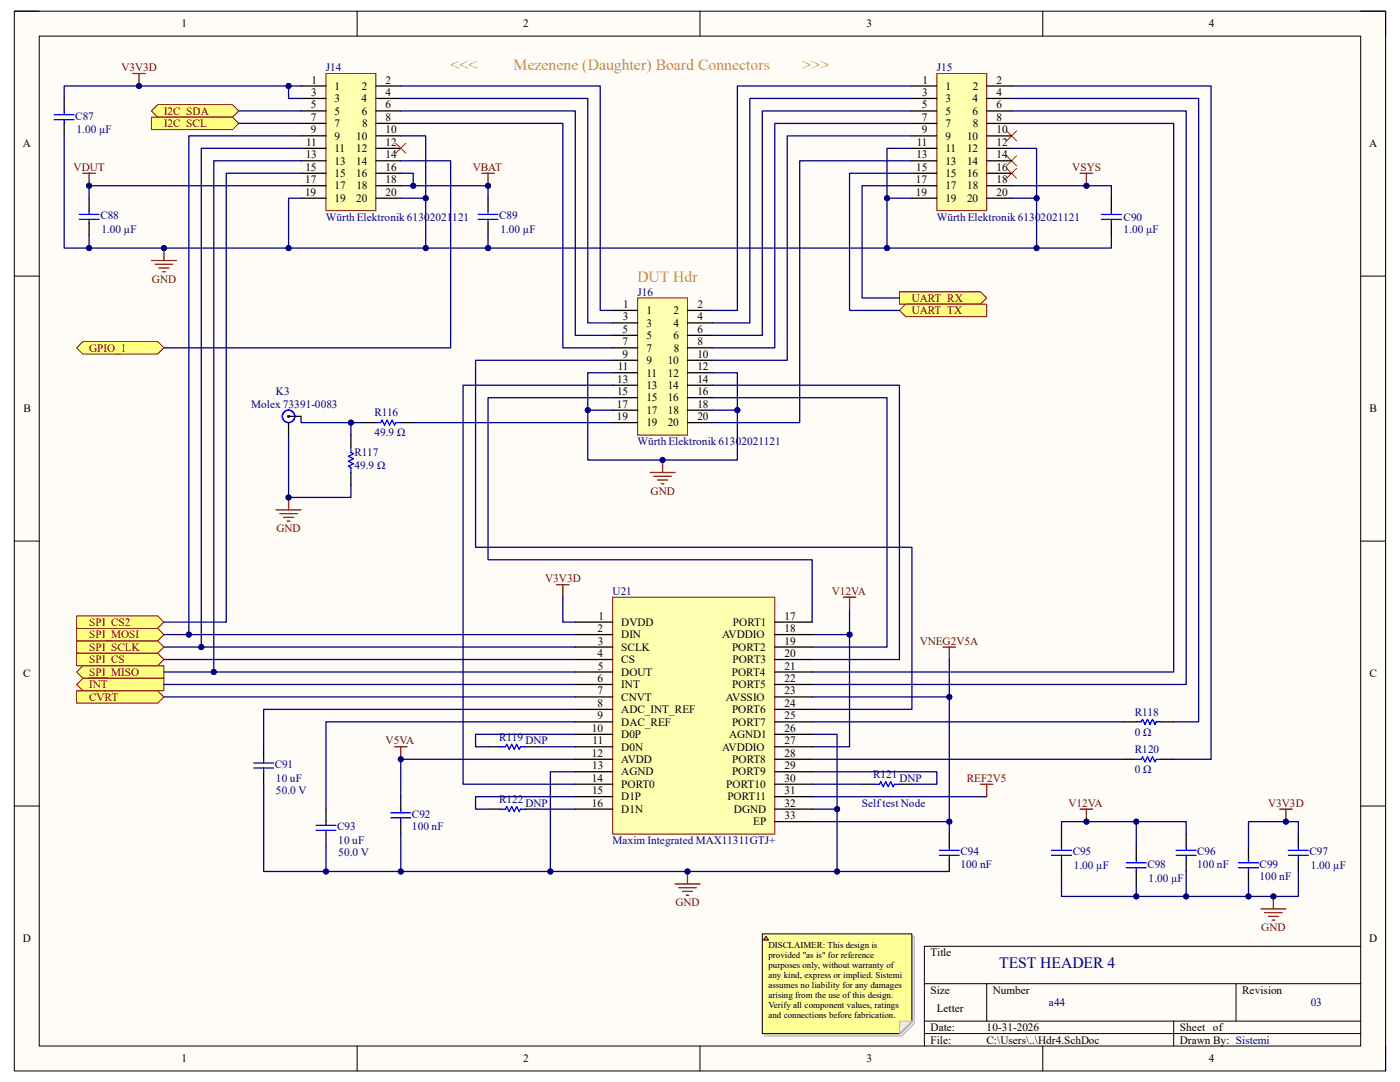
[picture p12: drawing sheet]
<svg xmlns="http://www.w3.org/2000/svg" width="279mm" height="216mm" viewBox="0 0 279 216" stroke-linecap="round" stroke-linejoin="round" font-family="sans-serif">
<path d="M2.9 2.2h273.6v211.5h-273.6z" fill-rule="evenodd" fill="#fffcf8"/>
<path d="M2.9 2.2h273.6v211.5h-273.6z" fill="none" stroke="#000" stroke-width=".2"/>
<path d="M7.8 7.2h263.8v201.5h-263.8z" fill-rule="evenodd" fill="#fffcf8"/>
<g fill="none" stroke="#000" stroke-width=".2">
<path d="M2.9 2.2h4.9M7.8 7.2h263.8v201.5h-263.8zM71.3 2.2v5M139.7 2.2v5M208.1 2.2v5M271.6 2.2h4.9v5M2.9 55.1h4.9M271.6 55.1h4.9M2.9 108h4.9M271.6 108h4.9M2.9 160.8h4.9M271.6 160.8h4.9"/>
<path d="M184.5 196.3h87.1M196.9 196.3v7.5M246.7 196.3v7.5M271.6 188.8h-87.1v19.9M71.3 208.7v5M139.7 208.7v5M184.5 203.8h87.1M184.5 206.2h87.1M208.1 208.7v5M234.2 203.8v4.9M276.5 208.7v5"/>
</g>
<path d="M134.7 176.4h5M135.5 177.1h3.4M136.2 177.9h2M137 178.6h.5M137.2 173.9v2.5" fill="none" stroke="#800000" stroke-width=".25"/>
<circle cx="137.2" cy="173.9" r=".5" fill="#000080"/>
<circle cx="137.2" cy="173.9" r=".5" fill="none" stroke="#000080" stroke-width=".2"/>
<path d="M129.7 94.3h5M130.5 95h3.5M131.2 95.8h2M132 96.5h.5M132.2 91.8v2.5" fill="none" stroke="#800000" stroke-width=".25"/>
<circle cx="132.2" cy="91.8" r=".5" fill="#000080"/>
<circle cx="132.2" cy="91.8" r=".5" fill="none" stroke="#000080" stroke-width=".2"/>
<path d="M255.4 161.5h2.5M256.6 161.5v2.4" fill="none" stroke="#800000" stroke-width=".25"/>
<circle cx="256.6" cy="163.9" r=".5" fill="#000080"/>
<circle cx="256.6" cy="163.9" r=".5" fill="none" stroke="#000080" stroke-width=".2"/>
<path d="M249.2 168.9v2.5M249.2 173.9v2.5M259.1 166.4v2.5M259.1 171.4v2.5" fill="none" stroke="#000" stroke-width=".25"/>
<path d="M247.2 173.2h4M247.2 172.2h4M249.2 171.4v.8M249.2 173.2v.7M257.1 169.7h4M257.1 170.7h4M259.1 168.9v.8M259.1 170.7v.7" fill="none" stroke="#00f" stroke-width=".25"/>
<path d="M96.2 34.6h2.4M97.4 34.6v2.5" fill="none" stroke="#800000" stroke-width=".25"/>
<circle cx="97.4" cy="37.1" r=".5" fill="#000080"/>
<circle cx="97.4" cy="37.1" r=".5" fill="none" stroke="#000080" stroke-width=".2"/>
<path d="M16.5 34.6h2.5M17.8 34.6v2.5" fill="none" stroke="#800000" stroke-width=".25"/>
<circle cx="17.8" cy="37.1" r=".5" fill="#000080"/>
<circle cx="17.8" cy="37.1" r=".5" fill="none" stroke="#000080" stroke-width=".2"/>
<path d="M15.3 127.9h16.2l1.2 1.2-1.2 1.3h-16.2z" fill-rule="evenodd" fill="#ffff80"/>
<path d="M15.3 127.9h16.2l1.2 1.2-1.2 1.3h-16.2z" fill="none" stroke="#800000" stroke-width=".2"/>
<path d="M15.3 125.4h16.2l1.2 1.2-1.2 1.3h-16.2z" fill-rule="evenodd" fill="#ffff80"/>
<path d="M15.3 125.4h16.2l1.2 1.2-1.2 1.3h-16.2z" fill="none" stroke="#800000" stroke-width=".2"/>
<path d="M236.7 166.4v2.5M236.7 171.4v2.5" fill="none" stroke="#000" stroke-width=".25"/>
<path d="M234.7 170.7h4M234.7 169.7h4M236.7 168.9v.8M236.7 170.7v.7" fill="none" stroke="#00f" stroke-width=".25"/>
<path d="M15.3 130.4h16.2l1.2 1.2-1.2 1.2h-16.2z" fill-rule="evenodd" fill="#ffff80"/>
<path d="M15.3 130.4h16.2l1.2 1.2-1.2 1.2h-16.2z" fill="none" stroke="#800000" stroke-width=".2"/>
<path d="M254.1 178.9v2.5M251.7 181.4h4.9M252.4 182.1h3.5M253.1 182.9h2M253.9 183.6h.5" fill="none" stroke="#800000" stroke-width=".25"/>
<circle cx="254.1" cy="178.9" r=".5" fill="#000080"/>
<circle cx="254.1" cy="178.9" r=".5" fill="none" stroke="#000080" stroke-width=".2"/>
<path d="M111.1 116.7h2.5M112.3 116.7v2.5" fill="none" stroke="#800000" stroke-width=".25"/>
<path d="M16.5 132.8h16.2v2.5h-16.2l-1.2-1.2z" fill-rule="evenodd" fill="#ffff80"/>
<path d="M16.5 132.8h16.2v2.5h-16.2l-1.2-1.2z" fill="none" stroke="#800000" stroke-width=".2"/>
<path d="M16.5 135.3h16.2v2.5h-16.2l-1.2-1.2z" fill-rule="evenodd" fill="#ffff80"/>
<path d="M16.5 135.3h16.2v2.5h-16.2l-1.2-1.2z" fill="none" stroke="#800000" stroke-width=".2"/>
<path d="M17.8 135.3h3.7" fill="none" stroke="#800000" stroke-width=".25"/>
<path d="M52.6 149v2.5M52.6 154v2.5M65.1 161.5v2.4M65.1 166.4v2.5M226.8 168.9v2.5M226.8 173.9v2.5" fill="none" stroke="#000" stroke-width=".25"/>
<path d="M50.6 152.3h4M50.6 153.2h4M52.6 151.5v.8M52.6 153.2v.8M63.1 164.7h3.9M63.1 165.7h3.9M65.1 163.9v.8M65.1 165.7v.7M224.8 172.2h4M224.8 173.2h4M226.8 171.4v.8M226.8 173.2v.7" fill="none" stroke="#00f" stroke-width=".25"/>
<path d="M15.3 137.8h16.2l1.2 1.3-1.2 1.2h-16.2z" fill-rule="evenodd" fill="#ffff80"/>
<path d="M15.3 137.8h16.2l1.2 1.3-1.2 1.2h-16.2z" fill="none" stroke="#800000" stroke-width=".2"/>
<path d="M17.8 137.8h5.9" fill="none" stroke="#800000" stroke-width=".25"/>
<path d="M224.3 144h2.5M224.3 151.5h2.5M231.7 144h2.5M231.7 151.5h2.5M211.8 166.4v2.5M211.8 171.4v2.5" fill="none" stroke="#000" stroke-width=".25"/>
<path d="M226.8 144h1l.2-.5 .5 1 .5-1 .5 1 .5-1 .5 1 .2-.5h1M226.8 151.5h1l.2-.5 .5 1 .5-1 .5 1 .5-1 .5 1 .2-.5h1M209.9 169.7h3.9M209.9 170.7h3.9M211.8 168.9v.8M211.8 170.7v.7" fill="none" stroke="#00f" stroke-width=".25"/>
<path d="M31.5 20.9h14.9l1.2 1.2-1.2 1.3h-14.9l-1.3-1.3z" fill-rule="evenodd" fill="#ffff80"/>
<path d="M31.5 20.9h14.9l1.2 1.2-1.2 1.3h-14.9l-1.3-1.3z" fill="none" stroke="#800000" stroke-width=".2"/>
<path d="M30.2 23.4h16.2l1.2 1.2-1.2 1.3h-16.2z" fill-rule="evenodd" fill="#ffff80"/>
<path d="M30.2 23.4h16.2l1.2 1.2-1.2 1.3h-16.2z" fill="none" stroke="#800000" stroke-width=".2"/>
<path d="M30.2 52h5M31 52.7h3.5M31.7 53.5h2M32.5 54.2h.5M32.7 49.5v2.5" fill="none" stroke="#800000" stroke-width=".25"/>
<circle cx="32.7" cy="49.5" r=".5" fill="#000080"/>
<circle cx="32.7" cy="49.5" r=".5" fill="none" stroke="#000080" stroke-width=".2"/>
<path d="M12.8 19.6v2.5M12.8 24.6v2.5" fill="none" stroke="#000" stroke-width=".25"/>
<path d="M10.8 22.9h4M10.8 23.9h4M12.8 22.1v.8M12.8 23.9v.7" fill="none" stroke="#00f" stroke-width=".25"/>
<path d="M26.5 14.7h2.5M27.7 14.7v2.5" fill="none" stroke="#800000" stroke-width=".25"/>
<circle cx="27.7" cy="17.2" r=".5" fill="#000080"/>
<circle cx="27.7" cy="17.2" r=".5" fill="none" stroke="#000080" stroke-width=".2"/>
<path d="M17.8 39.5v2.5M97.4 39.5v2.5M17.8 44.5v2.5M97.4 44.5v2.5M97.4 149h2.5M104.9 149h2.5M97.4 161.5h2.5M104.9 161.5h2.5" fill="none" stroke="#000" stroke-width=".25"/>
<path d="M15.8 42.8h4M15.8 43.8h4M17.8 42v.8M17.8 43.8v.7M95.4 42.8h4M95.4 43.8h4M97.4 42v.8M97.4 43.8v.7M99.9 149h1l.2-.5 .5 1 .5-1 .5 1 .5-1 .5 1 .3-.5h1M99.9 161.5h1l.2-.5 .5 1 .5-1 .5 1 .5-1 .5 1 .3-.5h1" fill="none" stroke="#00f" stroke-width=".25"/>
<path d="M15.3 122.9h16.2l1.2 1.2-1.2 1.3h-16.2z" fill-rule="evenodd" fill="#ffff80"/>
<path d="M15.3 122.9h16.2l1.2 1.2-1.2 1.3h-16.2z" fill="none" stroke="#800000" stroke-width=".2"/>
<path d="M200.9 26.1l2 2M200.9 31.1l2 2M200.9 33.6l2 2M202.9 26.1l-2 2M202.9 31.1l-2 2M202.9 33.6l-2 2" fill="none" stroke="#f00" stroke-width=".2"/>
<path d="M16.5 68.2h15l1.2 1.2-1.2 1.2h-15l-1.2-1.2z" fill-rule="evenodd" fill="#ffff80"/>
<path d="M16.5 68.2h15l1.2 1.2-1.2 1.2h-15l-1.2-1.2z" fill="none" stroke="#800000" stroke-width=".2"/>
<path d="M215.6 34.6h2.5M216.8 34.6v2.5" fill="none" stroke="#800000" stroke-width=".25"/>
<circle cx="216.8" cy="37.1" r=".5" fill="#000080"/>
<circle cx="216.8" cy="37.1" r=".5" fill="none" stroke="#000080" stroke-width=".2"/>
<path d="M221.8 39.5v2.5M221.8 44.5v2.5" fill="none" stroke="#000" stroke-width=".25"/>
<path d="M219.8 42.8h4M219.8 43.8h4M221.8 42v.8M221.8 43.8v.7" fill="none" stroke="#00f" stroke-width=".25"/>
<path d="M168.3 119.2h2.5M169.5 119.2v2.5M78.7 149h2.5M80 149v2.5" fill="none" stroke="#800000" stroke-width=".25"/>
<circle cx="80" cy="151.5" r=".5" fill="#000080"/>
<circle cx="80" cy="151.5" r=".5" fill="none" stroke="#000080" stroke-width=".2"/>
<path d="M80 159v2.5M80 163.9v2.5M189.5 166.4v2.5M189.5 171.4v2.5" fill="none" stroke="#000" stroke-width=".25"/>
<path d="M78 163.2h4M78 162.2h4M80 161.5v.7M80 163.2v.7M187.5 170.7h3.9M187.5 169.7h3.9M189.5 168.9v.8M189.5 170.7v.7" fill="none" stroke="#00f" stroke-width=".25"/>
<path d="M188.2 129.1h2.5M189.5 129.1v2.5" fill="none" stroke="#800000" stroke-width=".25"/>
<path d="M179.5 58.2h16.2l1.2 1.3-1.2 1.2h-16.2z" fill-rule="evenodd" fill="#ffff80"/>
<path d="M179.5 58.2h16.2l1.2 1.3-1.2 1.2h-16.2z" fill="none" stroke="#800000" stroke-width=".2"/>
<path d="M180.7 60.7h16.2v2.5h-16.2l-1.2-1.3z" fill-rule="evenodd" fill="#ffff80"/>
<path d="M180.7 60.7h16.2v2.5h-16.2l-1.2-1.3z" fill="none" stroke="#800000" stroke-width=".2"/>
<path d="M127.3 59.5h9.9v27.3h-9.9z" fill-rule="evenodd" fill="#ffffb0"/>
<path d="M127.3 59.5h9.9v27.3h-9.9z" fill="none" stroke="#800000" stroke-width=".2"/>
<g fill="none" stroke="#000" stroke-width=".25">
<path d="M122.3 61.9h5M122.3 64.4h5M122.3 66.9h5M122.3 69.4h5M122.3 71.9h5M122.3 74.4h5M122.3 76.9h5M122.3 79.4h5M137.2 61.9h5M137.2 64.4h5M137.2 66.9h5M137.2 69.4h5"/>
<path d="M137.2 71.9h5M137.2 74.4h5M137.2 76.9h5M137.2 79.4h5M122.3 81.8h5M122.3 84.3h5M137.2 81.8h5M137.2 84.3h5"/>
</g>
<path d="M187 14.7h9.9v27.3h-9.9z" fill-rule="evenodd" fill="#ffffb0"/>
<path d="M187 14.7h9.9v27.3h-9.9z" fill="none" stroke="#800000" stroke-width=".2"/>
<g fill="none" stroke="#000" stroke-width=".25">
<path d="M182 17.2h5M182 19.6h5M196.9 17.2h5M196.9 19.6h5M182 22.1h5M182 24.6h5M182 27.1h5M182 29.6h5M182 32.1h5M182 34.6h5M182 37.1h5M182 39.5h5"/>
<path d="M196.9 22.1h5M196.9 24.6h5M196.9 27.1h5M196.9 29.6h5M196.9 32.1h5M196.9 34.6h5M196.9 37.1h5M196.9 39.5h5"/>
</g>
<path d="M65.1 14.7h9.9v27.3h-9.9z" fill-rule="evenodd" fill="#ffffb0"/>
<path d="M65.1 14.7h9.9v27.3h-9.9z" fill="none" stroke="#800000" stroke-width=".2"/>
<g fill="none" stroke="#000" stroke-width=".25">
<path d="M60.1 17.2h5M60.1 19.6h5M75 17.2h5M75 19.6h5M60.1 22.1h5M60.1 24.6h5M60.1 27.1h5M60.1 29.6h5M60.1 32.1h5M60.1 34.6h5M60.1 37.1h5M60.1 39.5h5"/>
<path d="M75 22.1h5M75 24.6h5M75 27.1h5M75 29.6h5M75 32.1h5M75 34.6h5M75 37.1h5M75 39.5h5"/>
</g>
<path d="M215.6 161.5h2.5M216.8 161.5v2.4" fill="none" stroke="#800000" stroke-width=".25"/>
<circle cx="216.8" cy="163.9" r=".5" fill="#000080"/>
<circle cx="216.8" cy="163.9" r=".5" fill="none" stroke="#000080" stroke-width=".2"/>
<g fill="none" stroke="#00f" stroke-width=".25">
<circle cx="57.6" cy="83.1" r="1.24"/>
<circle cx="57.6" cy="83.1" r="1.25"/>
<circle cx="57.6" cy="83.1" r=".15"/>
</g>
<path d="M57.6 83.1h2.5M57.6 84.3v2.5" fill="none" stroke="#000" stroke-width=".25"/>
<path d="M57.6 99.3v2.4M55.1 101.7h5M55.8 102.5h3.5M56.6 103.2h2M57.3 104h.5" fill="none" stroke="#800000" stroke-width=".25"/>
<circle cx="57.6" cy="99.3" r=".5" fill="#000080"/>
<circle cx="57.6" cy="99.3" r=".5" fill="none" stroke="#000080" stroke-width=".2"/>
<path d="M70 86.8v2.5M70 94.3v2.5" fill="none" stroke="#000" stroke-width=".25"/>
<path d="M70 89.3v1l.5 .3-1 .4 1 .5-1 .5 1 .5-1 .5 .5 .3v1" fill="none" stroke="#00f" stroke-width=".25"/>
<path d="M122.3 81.8h-5v10h29.9v-10h-5" fill="none" stroke="#000080" stroke-width=".25"/>
<circle cx="147.2" cy="81.8" r=".5" fill="#000080"/>
<circle cx="147.2" cy="81.8" r=".5" fill="none" stroke="#000080" stroke-width=".2"/>
<circle cx="132.2" cy="91.8" r=".5" fill="#000080"/>
<circle cx="132.2" cy="91.8" r=".5" fill="none" stroke="#000080" stroke-width=".2"/>
<circle cx="117.3" cy="81.8" r=".5" fill="#000080"/>
<circle cx="117.3" cy="81.8" r=".5" fill="none" stroke="#000080" stroke-width=".2"/>
<path d="M142.2 74.4h5v7.4" fill="none" stroke="#000080" stroke-width=".25"/>
<circle cx="147.2" cy="81.8" r=".5" fill="#000080"/>
<circle cx="147.2" cy="81.8" r=".5" fill="none" stroke="#000080" stroke-width=".2"/>
<path d="M122.3 74.4h-5v7.4" fill="none" stroke="#000080" stroke-width=".25"/>
<circle cx="117.3" cy="81.8" r=".5" fill="#000080"/>
<circle cx="117.3" cy="81.8" r=".5" fill="none" stroke="#000080" stroke-width=".2"/>
<path d="M259.1 166.4v-2.5h-9.9v5" fill="none" stroke="#000080" stroke-width=".25"/>
<circle cx="256.6" cy="163.9" r=".5" fill="#000080"/>
<circle cx="256.6" cy="163.9" r=".5" fill="none" stroke="#000080" stroke-width=".2"/>
<path d="M114.8 154h-5v19.9" fill="none" stroke="#000080" stroke-width=".25"/>
<circle cx="109.8" cy="173.9" r=".5" fill="#000080"/>
<circle cx="109.8" cy="173.9" r=".5" fill="none" stroke="#000080" stroke-width=".2"/>
<path d="M122.3 76.9h-29.9v79.6h22.4M259.1 173.9v5h-9.9v-2.5" fill="none" stroke="#000080" stroke-width=".25"/>
<circle cx="249.2" cy="178.9" r=".5" fill="#000080"/>
<circle cx="249.2" cy="178.9" r=".5" fill="none" stroke="#000080" stroke-width=".2"/>
<circle cx="254.1" cy="178.9" r=".5" fill="#000080"/>
<circle cx="254.1" cy="178.9" r=".5" fill="none" stroke="#000080" stroke-width=".2"/>
<path d="M112.3 119.2v4.9h2.5M32.7 126.6h82.1" fill="none" stroke="#000080" stroke-width=".25"/>
<circle cx="37.7" cy="126.6" r=".5" fill="#000080"/>
<circle cx="37.7" cy="126.6" r=".5" fill="none" stroke="#000080" stroke-width=".2"/>
<path d="M32.7 129.1h82.1" fill="none" stroke="#000080" stroke-width=".25"/>
<circle cx="40.2" cy="129.1" r=".5" fill="#000080"/>
<circle cx="40.2" cy="129.1" r=".5" fill="none" stroke="#000080" stroke-width=".2"/>
<path d="M32.7 134.1h82.1M32.7 131.6h82.1" fill="none" stroke="#000080" stroke-width=".25"/>
<circle cx="42.7" cy="134.1" r=".5" fill="#000080"/>
<circle cx="42.7" cy="134.1" r=".5" fill="none" stroke="#000080" stroke-width=".2"/>
<path d="M122.3 79.4h-24.9v32.3h64.7v12.4M142.2 79.4h34.8v49.7h-14.9M142.2 76.9h37.3v54.7h-17.4M32.7 136.6h82.1M236.7 173.9v5" fill="none" stroke="#000080" stroke-width=".25"/>
<circle cx="236.7" cy="178.9" r=".5" fill="#000080"/>
<circle cx="236.7" cy="178.9" r=".5" fill="none" stroke="#000080" stroke-width=".2"/>
<path d="M236.7 166.4v-2.5h-9.9v5" fill="none" stroke="#000080" stroke-width=".25"/>
<circle cx="226.8" cy="163.9" r=".5" fill="#000080"/>
<circle cx="226.8" cy="163.9" r=".5" fill="none" stroke="#000080" stroke-width=".2"/>
<path d="M169.5 121.7v27.3h-7.4" fill="none" stroke="#000080" stroke-width=".25"/>
<circle cx="169.5" cy="126.6" r=".5" fill="#000080"/>
<circle cx="169.5" cy="126.6" r=".5" fill="none" stroke="#000080" stroke-width=".2"/>
<path d="M162.1 126.6h7.4" fill="none" stroke="#000080" stroke-width=".25"/>
<circle cx="169.5" cy="126.6" r=".5" fill="#000080"/>
<circle cx="169.5" cy="126.6" r=".5" fill="none" stroke="#000080" stroke-width=".2"/>
<path d="M32.7 139.1h82.1M114.8 144h-49.7v17.5M114.8 141.6h-62.2v7.4M162.1 144h62.2M226.8 163.9h-15v2.5" fill="none" stroke="#000080" stroke-width=".25"/>
<circle cx="216.8" cy="163.9" r=".5" fill="#000080"/>
<circle cx="216.8" cy="163.9" r=".5" fill="none" stroke="#000080" stroke-width=".2"/>
<circle cx="226.8" cy="163.9" r=".5" fill="#000080"/>
<circle cx="226.8" cy="163.9" r=".5" fill="none" stroke="#000080" stroke-width=".2"/>
<path d="M211.8 173.9v5h15" fill="none" stroke="#000080" stroke-width=".25"/>
<circle cx="226.8" cy="178.9" r=".5" fill="#000080"/>
<circle cx="226.8" cy="178.9" r=".5" fill="none" stroke="#000080" stroke-width=".2"/>
<path d="M57.6 17.2v2.4h2.5M122.3 71.9h-27.4v37.3h87.1v32.4h-19.9M107.4 149h7.4M114.8 146.5h-19.9v2.5h2.5M114.8 159h-19.9v2.5h2.5M162.1 151.5h62.2M107.4 161.5h7.4" fill="none" stroke="#000080" stroke-width=".25"/>
<circle cx="57.6" cy="17.2" r=".5" fill="#000080"/>
<circle cx="57.6" cy="17.2" r=".5" fill="none" stroke="#000080" stroke-width=".2"/>
<path d="M47.6 22.1h12.5M47.6 24.6h12.5M80 39.5h5v10h-27.4" fill="none" stroke="#000080" stroke-width=".25"/>
<circle cx="57.6" cy="49.5" r=".5" fill="#000080"/>
<circle cx="57.6" cy="49.5" r=".5" fill="none" stroke="#000080" stroke-width=".2"/>
<circle cx="85" cy="49.5" r=".5" fill="#000080"/>
<circle cx="85" cy="49.5" r=".5" fill="none" stroke="#000080" stroke-width=".2"/>
<circle cx="85" cy="39.5" r=".5" fill="#000080"/>
<circle cx="85" cy="39.5" r=".5" fill="none" stroke="#000080" stroke-width=".2"/>
<path d="M97.4 47v2.5" fill="none" stroke="#000080" stroke-width=".25"/>
<circle cx="97.4" cy="49.5" r=".5" fill="#000080"/>
<circle cx="97.4" cy="49.5" r=".5" fill="none" stroke="#000080" stroke-width=".2"/>
<path d="M80 37.1h17.4v2.4" fill="none" stroke="#000080" stroke-width=".25"/>
<circle cx="97.4" cy="37.1" r=".5" fill="#000080"/>
<circle cx="97.4" cy="37.1" r=".5" fill="none" stroke="#000080" stroke-width=".2"/>
<circle cx="82.5" cy="37.1" r=".5" fill="#000080"/>
<circle cx="82.5" cy="37.1" r=".5" fill="none" stroke="#000080" stroke-width=".2"/>
<path d="M60.1 17.2h-47.3v2.4" fill="none" stroke="#000080" stroke-width=".25"/>
<circle cx="27.7" cy="17.2" r=".5" fill="#000080"/>
<circle cx="27.7" cy="17.2" r=".5" fill="none" stroke="#000080" stroke-width=".2"/>
<circle cx="57.6" cy="17.2" r=".5" fill="#000080"/>
<circle cx="57.6" cy="17.2" r=".5" fill="none" stroke="#000080" stroke-width=".2"/>
<g fill="none" stroke="#000080" stroke-width=".25">
<path d="M80 17.2h39.8v44.7h2.5M80 19.6h37.3v44.8h5M182 17.2h-34.8v44.7h-5M182 19.6h-32.4v44.8h-7.4M201.9 17.2h39.8v134.3h-7.5M201.9 19.6h37.3v124.4h-5M80 27.1h5v12.4M80 22.1h34.8v44.8h7.5M80 24.6h32.3v44.8h10M182 22.1h-29.9v44.8h-9.9M182 24.6h-27.4v44.8h-12.4M182 27.1h-24.9v44.8h-14.9"/>
<path d="M182 32.1h-22.4v52.2h-17.4M201.9 22.1h34.8v114.5h-74.6M201.9 24.6h32.3v109.5h-72.1"/>
</g>
<circle cx="85" cy="39.5" r=".5" fill="#000080"/>
<circle cx="85" cy="39.5" r=".5" fill="none" stroke="#000080" stroke-width=".2"/>
<path d="M12.8 27.1v22.4h44.8v-10h2.5" fill="none" stroke="#000080" stroke-width=".25"/>
<circle cx="17.8" cy="49.5" r=".5" fill="#000080"/>
<circle cx="17.8" cy="49.5" r=".5" fill="none" stroke="#000080" stroke-width=".2"/>
<circle cx="32.7" cy="49.5" r=".5" fill="#000080"/>
<circle cx="32.7" cy="49.5" r=".5" fill="none" stroke="#000080" stroke-width=".2"/>
<circle cx="57.6" cy="49.5" r=".5" fill="#000080"/>
<circle cx="57.6" cy="49.5" r=".5" fill="none" stroke="#000080" stroke-width=".2"/>
<path d="M17.8 47v2.5" fill="none" stroke="#000080" stroke-width=".25"/>
<circle cx="17.8" cy="49.5" r=".5" fill="#000080"/>
<circle cx="17.8" cy="49.5" r=".5" fill="none" stroke="#000080" stroke-width=".2"/>
<path d="M60.1 27.1h-22.4v99.5" fill="none" stroke="#000080" stroke-width=".25"/>
<circle cx="37.7" cy="126.6" r=".5" fill="#000080"/>
<circle cx="37.7" cy="126.6" r=".5" fill="none" stroke="#000080" stroke-width=".2"/>
<path d="M60.1 37.1h-42.3v2.4" fill="none" stroke="#000080" stroke-width=".25"/>
<circle cx="17.8" cy="37.1" r=".5" fill="#000080"/>
<circle cx="17.8" cy="37.1" r=".5" fill="none" stroke="#000080" stroke-width=".2"/>
<path d="M60.1 29.6h-19.9v99.5" fill="none" stroke="#000080" stroke-width=".25"/>
<circle cx="40.2" cy="129.1" r=".5" fill="#000080"/>
<circle cx="40.2" cy="129.1" r=".5" fill="none" stroke="#000080" stroke-width=".2"/>
<path d="M60.1 32.1h-17.4v102" fill="none" stroke="#000080" stroke-width=".25"/>
<circle cx="42.7" cy="134.1" r=".5" fill="#000080"/>
<circle cx="42.7" cy="134.1" r=".5" fill="none" stroke="#000080" stroke-width=".2"/>
<path d="M60.1 34.6h-14.9v89.5h-12.5M80 34.6h2.5v2.5" fill="none" stroke="#000080" stroke-width=".25"/>
<circle cx="82.5" cy="37.1" r=".5" fill="#000080"/>
<circle cx="82.5" cy="37.1" r=".5" fill="none" stroke="#000080" stroke-width=".2"/>
<path d="M177 39.5h5" fill="none" stroke="#000080" stroke-width=".25"/>
<circle cx="177" cy="39.5" r=".5" fill="#000080"/>
<circle cx="177" cy="39.5" r=".5" fill="none" stroke="#000080" stroke-width=".2"/>
<path d="M201.9 39.5h5" fill="none" stroke="#000080" stroke-width=".25"/>
<circle cx="206.9" cy="39.5" r=".5" fill="#000080"/>
<circle cx="206.9" cy="39.5" r=".5" fill="none" stroke="#000080" stroke-width=".2"/>
<path d="M80 32.1h9.9v37.3h-57.2M201.9 29.6h5v19.9h-121.9" fill="none" stroke="#000080" stroke-width=".25"/>
<circle cx="85" cy="49.5" r=".5" fill="#000080"/>
<circle cx="85" cy="49.5" r=".5" fill="none" stroke="#000080" stroke-width=".2"/>
<circle cx="97.4" cy="49.5" r=".5" fill="#000080"/>
<circle cx="97.4" cy="49.5" r=".5" fill="none" stroke="#000080" stroke-width=".2"/>
<circle cx="177" cy="49.5" r=".5" fill="#000080"/>
<circle cx="177" cy="49.5" r=".5" fill="none" stroke="#000080" stroke-width=".2"/>
<circle cx="206.9" cy="49.5" r=".5" fill="#000080"/>
<circle cx="206.9" cy="49.5" r=".5" fill="none" stroke="#000080" stroke-width=".2"/>
<circle cx="206.9" cy="39.5" r=".5" fill="#000080"/>
<circle cx="206.9" cy="39.5" r=".5" fill="none" stroke="#000080" stroke-width=".2"/>
<path d="M182 29.6h-5v19.9" fill="none" stroke="#000080" stroke-width=".25"/>
<circle cx="177" cy="49.5" r=".5" fill="#000080"/>
<circle cx="177" cy="49.5" r=".5" fill="none" stroke="#000080" stroke-width=".2"/>
<circle cx="177" cy="39.5" r=".5" fill="#000080"/>
<circle cx="177" cy="39.5" r=".5" fill="none" stroke="#000080" stroke-width=".2"/>
<path d="M221.8 47v2.5h-14.9" fill="none" stroke="#000080" stroke-width=".25"/>
<circle cx="206.9" cy="49.5" r=".5" fill="#000080"/>
<circle cx="206.9" cy="49.5" r=".5" fill="none" stroke="#000080" stroke-width=".2"/>
<path d="M162.1 146.5h5v15" fill="none" stroke="#000080" stroke-width=".25"/>
<circle cx="167.1" cy="161.5" r=".5" fill="#000080"/>
<circle cx="167.1" cy="161.5" r=".5" fill="none" stroke="#000080" stroke-width=".2"/>
<path d="M226.8 176.4v2.5h22.4" fill="none" stroke="#000080" stroke-width=".25"/>
<circle cx="226.8" cy="178.9" r=".5" fill="#000080"/>
<circle cx="226.8" cy="178.9" r=".5" fill="none" stroke="#000080" stroke-width=".2"/>
<circle cx="236.7" cy="178.9" r=".5" fill="#000080"/>
<circle cx="236.7" cy="178.9" r=".5" fill="none" stroke="#000080" stroke-width=".2"/>
<circle cx="249.2" cy="178.9" r=".5" fill="#000080"/>
<circle cx="249.2" cy="178.9" r=".5" fill="none" stroke="#000080" stroke-width=".2"/>
<path d="M162.1 139.1h27.4" fill="none" stroke="#000080" stroke-width=".25"/>
<circle cx="189.5" cy="139.1" r=".5" fill="#000080"/>
<circle cx="189.5" cy="139.1" r=".5" fill="none" stroke="#000080" stroke-width=".2"/>
<path d="M52.6 156.5v17.4h114.5v-12.4h-5" fill="none" stroke="#000080" stroke-width=".25"/>
<circle cx="65.1" cy="173.9" r=".5" fill="#000080"/>
<circle cx="65.1" cy="173.9" r=".5" fill="none" stroke="#000080" stroke-width=".2"/>
<circle cx="80" cy="173.9" r=".5" fill="#000080"/>
<circle cx="80" cy="173.9" r=".5" fill="none" stroke="#000080" stroke-width=".2"/>
<circle cx="109.8" cy="173.9" r=".5" fill="#000080"/>
<circle cx="109.8" cy="173.9" r=".5" fill="none" stroke="#000080" stroke-width=".2"/>
<circle cx="137.2" cy="173.9" r=".5" fill="#000080"/>
<circle cx="137.2" cy="173.9" r=".5" fill="none" stroke="#000080" stroke-width=".2"/>
<circle cx="167.1" cy="173.9" r=".5" fill="#000080"/>
<circle cx="167.1" cy="173.9" r=".5" fill="none" stroke="#000080" stroke-width=".2"/>
<circle cx="167.1" cy="161.5" r=".5" fill="#000080"/>
<circle cx="167.1" cy="161.5" r=".5" fill="none" stroke="#000080" stroke-width=".2"/>
<path d="M65.1 168.9v5" fill="none" stroke="#000080" stroke-width=".25"/>
<circle cx="65.1" cy="173.9" r=".5" fill="#000080"/>
<circle cx="65.1" cy="173.9" r=".5" fill="none" stroke="#000080" stroke-width=".2"/>
<path d="M167.1 173.9h22.4" fill="none" stroke="#000080" stroke-width=".25"/>
<circle cx="167.1" cy="173.9" r=".5" fill="#000080"/>
<circle cx="167.1" cy="173.9" r=".5" fill="none" stroke="#000080" stroke-width=".2"/>
<path d="M80 166.4v7.5" fill="none" stroke="#000080" stroke-width=".25"/>
<circle cx="80" cy="173.9" r=".5" fill="#000080"/>
<circle cx="80" cy="173.9" r=".5" fill="none" stroke="#000080" stroke-width=".2"/>
<path d="M114.8 151.5h-34.8v7.5" fill="none" stroke="#000080" stroke-width=".25"/>
<circle cx="80" cy="151.5" r=".5" fill="#000080"/>
<circle cx="80" cy="151.5" r=".5" fill="none" stroke="#000080" stroke-width=".2"/>
<path d="M182 37.1h-10v22.4h7.5M182 34.6h-12.5v27.3h10M57.6 86.8v12.5h12.4v-2.5" fill="none" stroke="#000080" stroke-width=".25"/>
<circle cx="57.6" cy="99.3" r=".5" fill="#000080"/>
<circle cx="57.6" cy="99.3" r=".5" fill="none" stroke="#000080" stroke-width=".2"/>
<path d="M60.1 83.1v1.2h9.9v2.5" fill="none" stroke="#000080" stroke-width=".25"/>
<circle cx="70" cy="84.3" r=".5" fill="#000080"/>
<circle cx="70" cy="84.3" r=".5" fill="none" stroke="#000080" stroke-width=".2"/>
<path d="M72.5 84.3h2.5M80 84.3h2.5" fill="none" stroke="#000" stroke-width=".25"/>
<path d="M75 84.3h1l.3-.5 .4 1 .5-1 .5 1 .5-1 .5 1 .3-.5h1" fill="none" stroke="#00f" stroke-width=".25"/>
<path d="M70 84.3h2.5" fill="none" stroke="#000080" stroke-width=".25"/>
<circle cx="70" cy="84.3" r=".5" fill="#000080"/>
<circle cx="70" cy="84.3" r=".5" fill="none" stroke="#000080" stroke-width=".2"/>
<path d="M82.5 84.3h39.8" fill="none" stroke="#000080" stroke-width=".25"/>
<path d="M122.3 119.2h32.3v47.2h-32.3z" fill-rule="evenodd" fill="#ffffb0"/>
<path d="M122.3 119.2h32.3v47.2h-32.3z" fill="none" stroke="#800000" stroke-width=".2"/>
<g fill="none" stroke="#000" stroke-width=".25">
<path d="M114.8 124.1h7.5M114.8 126.6h7.5M114.8 129.1h7.5M114.8 131.6h7.5M114.8 134.1h7.5M114.8 136.6h7.5M114.8 139.1h7.5M154.6 124.1h7.5M154.6 126.6h7.5M154.6 129.1h7.5M154.6 131.6h7.5M154.6 134.1h7.5"/>
<path d="M154.6 136.6h7.5M154.6 139.1h7.5M114.8 144h7.5M114.8 146.5h7.5M114.8 149h7.5M114.8 151.5h7.5M114.8 154h7.5M114.8 156.5h7.5M114.8 159h7.5M114.8 141.6h7.5M154.6 144h7.5M154.6 146.5h7.5"/>
<path d="M154.6 149h7.5M154.6 151.5h7.5M154.6 154h7.5M154.6 156.5h7.5M154.6 159h7.5M154.6 141.6h7.5M114.8 161.5h7.5M154.6 161.5h7.5M154.6 163.9h7.5"/>
</g>
<path d="M189.5 131.6v34.8" fill="none" stroke="#000080" stroke-width=".25"/>
<circle cx="189.5" cy="163.9" r=".5" fill="#000080"/>
<circle cx="189.5" cy="163.9" r=".5" fill="none" stroke="#000080" stroke-width=".2"/>
<circle cx="189.5" cy="139.1" r=".5" fill="#000080"/>
<circle cx="189.5" cy="139.1" r=".5" fill="none" stroke="#000080" stroke-width=".2"/>
<path d="M162.1 163.9h27.4" fill="none" stroke="#000080" stroke-width=".25"/>
<circle cx="189.5" cy="163.9" r=".5" fill="#000080"/>
<circle cx="189.5" cy="163.9" r=".5" fill="none" stroke="#000080" stroke-width=".2"/>
<path d="M172 156.5h2.5M179.5 156.5h2.5" fill="none" stroke="#000" stroke-width=".25"/>
<path d="M174.5 156.5h1l.3-.5 .5 1 .5-1 .5 1 .5-1 .5 1 .2-.5h1" fill="none" stroke="#00f" stroke-width=".25"/>
<path d="M201.9 37.1h19.9M162.1 154h24.9v2.5h-5M162.1 156.5h9.9M162.1 159h34.8" fill="none" stroke="#000080" stroke-width=".25"/>
<path d="M79 28.6l2 2M81 28.6l-2 2" fill="none" stroke="#f00" stroke-width=".2"/>
<circle cx="216.8" cy="37.1" r=".5" fill="#000080"/>
<circle cx="216.8" cy="37.1" r=".5" fill="none" stroke="#000080" stroke-width=".2"/>
<path d="M221.8 37.1v2.4" fill="none" stroke="#000080" stroke-width=".25"/>
<path d="M195.7 156.5h2.5M196.9 156.5v2.5" fill="none" stroke="#800000" stroke-width=".25"/>
<path d="M152.6 186.8h29.9v17.4l-2.5 2.5h-27.4z" fill-rule="evenodd" fill="#e0ddd7"/>
<path d="M152.6 186.8h29.9v17.4l-2.5 2.5h-27.4z" fill="none" stroke="#bfbdba" stroke-width=".2"/>
<path d="M152.1 186.3h29.9v17.5l-2.5 2.4h-27.4z" fill-rule="evenodd" fill="#ffff96"/>
<path d="M152.1 186.3h29.9v17.5l-2.5 2.4h-27.4z" fill="none" stroke="#000" stroke-width=".2"/>
<path d="M179.5 203.8h2.5l-2.5 2.4z" fill="#f2f0d8"/>
<path d="M179.5 203.8h2.5l-2.5 2.4z" fill="none" stroke="#bfbdba" stroke-width=".2"/>
<path d="M152.9 186.8l.5 .8h-1z" fill="#ffcc78"/>
<path d="M152.9 186.8l.5 .8h-1z" fill="none" stroke="#300" stroke-width=".2"/>
<g font-size="3.1" fill="#e69138">
<text x="89.9" y="14">&lt;&lt;&lt;</text>
<text x="102.5" y="14">Mezenene (Daughter) Board Connectors</text>
<text x="160.1" y="14">&gt;&gt;&gt;</text>
<text x="127.2" y="56.3">DUT Hdr</text>
</g>
<text font-size="3.1" fill="#000080" x="199.4" y="193.1">TEST HEADER 4</text>
<g font-size="2.2">
<text x="36.2" y="5.5">1</text>
<text x="104.4" y="5.5">2</text>
<text x="172.9" y="5.5">3</text>
<text x="241.3" y="5.5">4</text>
<text x="62.2" y="16.7">1</text>
<text x="66.8" y="17.9">1</text>
<text x="72.2" y="17.9">2</text>
<text x="77" y="16.7">2</text>
<text x="184.1" y="16.7">1</text>
<text x="188.7" y="17.9">1</text>
<text x="194.1" y="17.9">2</text>
<text x="198.9" y="16.7">2</text>
<text x="62.1" y="21.6">5</text>
<text x="62.1" y="19.1">3</text>
<text x="66.8" y="20.4">3</text>
<text x="66.8" y="22.9">5</text>
<text x="72.2" y="20.4">4</text>
<text x="72.2" y="22.9">6</text>
<text x="77" y="19.1">4</text>
<text x="77" y="21.6">6</text>
<text x="184" y="21.6">5</text>
<text x="184" y="19.1">3</text>
<text x="188.7" y="20.4">3</text>
<text x="188.7" y="22.9">5</text>
<text x="194.1" y="20.4">4</text>
<text x="194.1" y="22.9">6</text>
<text x="198.9" y="19.1">4</text>
<text x="198.9" y="21.6">6</text>
<text x="4.5" y="29.4">A</text>
<text x="61.1" y="29.1">11</text>
<text x="62" y="24.1">7</text>
<text x="62" y="26.6">9</text>
<text x="66.8" y="25.4">7</text>
<text x="66.8" y="27.9">9</text>
<text x="71.1" y="27.9">10</text>
<text x="72.3" y="25.4">8</text>
<text x="77" y="24.1">8</text>
<text x="77" y="26.6">10</text>
<text x="77" y="29.1">12</text>
<text x="183" y="29.1">11</text>
<text x="183.9" y="24.1">7</text>
<text x="183.9" y="26.6">9</text>
<text x="188.7" y="25.4">7</text>
<text x="188.7" y="27.9">9</text>
<text x="193" y="27.9">10</text>
<text x="194.1" y="25.4">8</text>
<text x="198.9" y="24.1">8</text>
<text x="198.9" y="26.6">10</text>
<text x="198.9" y="29.1">12</text>
<text x="273.2" y="29.4">A</text>
<text x="61" y="34.1">15</text>
<text x="61" y="31.6">13</text>
<text x="66.8" y="30.4">11</text>
<text x="66.8" y="32.9">13</text>
<text x="66.8" y="35.3">15</text>
<text x="71.1" y="30.4">12</text>
<text x="71.1" y="32.9">14</text>
<text x="71.1" y="35.3">16</text>
<text x="77" y="31.6">14</text>
<text x="77" y="34.1">16</text>
<text x="182.8" y="34.1">15</text>
<text x="182.9" y="31.6">13</text>
<text x="188.7" y="30.4">11</text>
<text x="188.7" y="32.9">13</text>
<text x="188.7" y="35.3">15</text>
<text x="193" y="30.4">12</text>
<text x="193" y="32.9">14</text>
<text x="193" y="35.3">16</text>
<text x="198.9" y="31.6">14</text>
<text x="198.9" y="34.1">16</text>
<text x="60.9" y="39.1">19</text>
<text x="60.9" y="36.6">17</text>
<text x="66.8" y="37.8">17</text>
<text x="66.8" y="40.3">19</text>
<text x="71.1" y="40.3">20</text>
<text x="71.1" y="37.8">18</text>
<text x="77" y="36.6">18</text>
<text x="77" y="39.1">20</text>
<text x="182.8" y="36.6">17</text>
<text x="182.8" y="39.1">19</text>
<text x="188.7" y="37.8">17</text>
<text x="188.7" y="40.3">19</text>
<text x="193" y="40.3">20</text>
<text x="193" y="37.8">18</text>
<text x="198.9" y="36.6">18</text>
<text x="198.9" y="39.1">20</text>
<text x="124.3" y="63.9">3</text>
<text x="124.4" y="61.5">1</text>
<text x="129" y="62.7">1</text>
<text x="129" y="65.2">3</text>
<text x="134.4" y="62.7">2</text>
<text x="134.4" y="65.2">4</text>
<text x="139.2" y="61.5">2</text>
<text x="139.2" y="63.9">4</text>
<text x="124.2" y="68.9">7</text>
<text x="124.2" y="71.4">9</text>
<text x="124.2" y="66.4">5</text>
<text x="129" y="67.6">5</text>
<text x="129" y="70.1">7</text>
<text x="134.4" y="67.6">6</text>
<text x="134.5" y="70.1">8</text>
<text x="139.2" y="66.4">6</text>
<text x="139.2" y="68.9">8</text>
<text x="139.2" y="71.4">10</text>
<text x="123.2" y="76.4">13</text>
<text x="123.3" y="73.9">11</text>
<text x="129" y="72.6">9</text>
<text x="129" y="75.1">11</text>
<text x="129" y="77.6">13</text>
<text x="133.3" y="72.6">10</text>
<text x="133.3" y="77.6">14</text>
<text x="133.3" y="75.1">12</text>
<text x="139.2" y="73.9">12</text>
<text x="139.2" y="76.4">14</text>
<text x="4.7" y="82.3">B</text>
<text x="123.1" y="81.4">17</text>
<text x="123.1" y="83.8">19</text>
<text x="123.1" y="78.9">15</text>
<text x="129" y="80.1">15</text>
<text x="129" y="82.6">17</text>
<text x="133.3" y="80.1">16</text>
<text x="133.3" y="82.6">18</text>
<text x="139.2" y="78.9">16</text>
<text x="139.2" y="81.4">18</text>
<text x="139.2" y="83.8">20</text>
<text x="273.3" y="82.3">B</text>
<text x="129" y="85.1">19</text>
<text x="133.3" y="85.1">20</text>
<text x="119.4" y="123.7">1</text>
<text x="124" y="124.9">DVDD</text>
<text x="146.3" y="124.9">PORT1</text>
<text x="156.6" y="123.7">17</text>
<text x="119.2" y="131.1">4</text>
<text x="119.3" y="126.2">2</text>
<text x="119.3" y="128.6">3</text>
<text x="124" y="127.4">DIN</text>
<text x="124" y="129.9">SCLK</text>
<text x="144.1" y="127.4">AVDDIO</text>
<text x="146.1" y="129.9">PORT2</text>
<text x="156.6" y="126.2">18</text>
<text x="156.6" y="128.6">19</text>
<text x="156.6" y="131.1">20</text>
<text x="4.6" y="135.2">C</text>
<text x="119.2" y="136.1">6</text>
<text x="119.3" y="133.6">5</text>
<text x="124" y="132.3">CS</text>
<text x="124" y="134.8">DOUT</text>
<text x="124" y="137.3">INT</text>
<text x="146" y="134.8">PORT4</text>
<text x="146.1" y="137.3">PORT5</text>
<text x="146.2" y="132.3">PORT3</text>
<text x="156.6" y="133.6">21</text>
<text x="156.6" y="136.1">22</text>
<text x="273.3" y="135.2">C</text>
<text x="119.3" y="138.6">7</text>
<text x="119.3" y="141.1">8</text>
<text x="119.3" y="143.6">9</text>
<text x="124" y="139.8">CNVT</text>
<text x="124" y="142.3">ADC_INT_REF</text>
<text x="144.8" y="139.8">AVSSIO</text>
<text x="146.1" y="142.3">PORT6</text>
<text x="156.6" y="143.6">25</text>
<text x="156.6" y="138.6">23</text>
<text x="156.6" y="141.1">24</text>
<text x="118.1" y="146">10</text>
<text x="118.3" y="148.5">11</text>
<text x="124" y="144.8">DAC_REF</text>
<text x="124" y="147.3">D0P</text>
<text x="124" y="149.8">D0N</text>
<text x="144.1" y="149.8">AVDDIO</text>
<text x="145.5" y="147.3">AGND1</text>
<text x="146.1" y="144.8">PORT7</text>
<text x="156.6" y="146">26</text>
<text x="156.6" y="148.5">27</text>
<text x="118.1" y="151">12</text>
<text x="118.1" y="156">14</text>
<text x="118.2" y="153.5">13</text>
<text x="124" y="152.3">AVDD</text>
<text x="124" y="154.7">AGND</text>
<text x="146.1" y="154.7">PORT9</text>
<text x="146.1" y="152.3">PORT8</text>
<text x="156.6" y="151">28</text>
<text x="156.6" y="153.5">29</text>
<text x="156.6" y="156">30</text>
<text x="118.1" y="161">16</text>
<text x="118.2" y="158.5">15</text>
<text x="124" y="157.2">PORT0</text>
<text x="124" y="159.7">D1P</text>
<text x="144.9" y="157.2">PORT10</text>
<text x="145.2" y="159.7">PORT11</text>
<text x="156.6" y="158.5">31</text>
<text x="156.6" y="161">32</text>
<text x="124" y="162.2">D1N</text>
<text x="146.5" y="162.2">DGND</text>
<text x="150.3" y="164.7">EP</text>
<text x="156.6" y="163.4">33</text>
<text x="4.6" y="188">D</text>
<text x="185.7" y="190.8">Title</text>
<text x="273.3" y="188">D</text>
<text x="185.7" y="198.3">Size</text>
<text x="186.9" y="202">Letter</text>
<text x="198.1" y="198.3">Number</text>
<text x="247.9" y="198.3">Revision</text>
<text x="185.7" y="205.7">Date:</text>
<text x="185.7" y="208.2">File:</text>
<text x="196.9" y="208.2">C:\Users\..\Hdr4.SchDoc</text>
<text x="196.9" y="205.7">10-31-2026</text>
<text x="235.5" y="208.2">Drawn By: Sistemi</text>
<text x="235.5" y="205.7">Sheet of</text>
<text x="36.2" y="212">1</text>
<text x="104.4" y="212">2</text>
<text x="172.9" y="212">3</text>
<text x="241.3" y="212">4</text>
</g>
<g font-size="2.2" fill="#800000">
<text x="24.2" y="14.2">V3V3D</text>
<text x="32.7" y="22.9">I2C_SDA</text>
<text x="32.7" y="25.4">I2C_SCL</text>
<text x="14.7" y="34.1">VDUT</text>
<text x="94.4" y="34.1">VBAT</text>
<text x="214" y="34.1">VSYS</text>
<text x="30.3" y="56.5">GND</text>
<text x="181.9" y="60.2">UART_RX</text>
<text x="181.9" y="62.7">UART_TX</text>
<text x="17.8" y="70.1">GPIO_1</text>
<text x="129.8" y="98.8">GND</text>
<text x="55.2" y="106.2">GND</text>
<text x="108.8" y="116.2">V3V3D</text>
<text x="166" y="118.7">V12VA</text>
<text x="17.8" y="124.9">SPI_CS2</text>
<text x="17.8" y="129.9">SPI_SCLK</text>
<text x="17.8" y="127.4">SPI_MOSI</text>
<text x="183.6" y="128.6">VNEG2V5A</text>
<text x="17.8" y="132.3">SPI_CS</text>
<text x="17.8" y="134.8">SPI_MISO</text>
<text x="17.8" y="137.3">INT</text>
<text x="17.8" y="139.8">CVRT</text>
<text x="77" y="148.5">V5VA</text>
<text x="193" y="156">REF2V5</text>
<text x="213.2" y="161">V12VA</text>
<text x="253.1" y="161">V3V3D</text>
<text x="134.8" y="180.8">GND</text>
<text x="251.7" y="185.8">GND</text>
</g>
<g font-size="2.2" fill="#000080">
<text x="65" y="14.2">J14</text>
<text x="186.9" y="14.2">J15</text>
<text x="15" y="23.9">C87</text>
<text x="15.3" y="26.6">1.00 µF</text>
<text x="20" y="43.8">C88</text>
<text x="20.2" y="46.5">1.00 µF</text>
<text x="65" y="44">Würth Elektronik 61302021121</text>
<text x="99.6" y="43.8">C89</text>
<text x="99.9" y="46.5">1.00 µF</text>
<text x="186.9" y="44">Würth Elektronik 61302021121</text>
<text x="224.2" y="46.5">1.00 µF</text>
<text x="224.2" y="44">C90</text>
<text x="127.2" y="59">J16</text>
<text x="50.1" y="81.4">Molex 73391-0083</text>
<text x="55.1" y="78.9">K3</text>
<text x="74.7" y="83.1">R116</text>
<text x="74.7" y="87.1">49.9 Ω</text>
<text x="127.2" y="88.8">Würth Elektronik 61302021121</text>
<text x="70.7" y="93.6">49.9 Ω</text>
<text x="70.7" y="91.1">R117</text>
<text x="122.3" y="118.7">U21</text>
<text x="226.5" y="142.8">R118</text>
<text x="99.6" y="147.8">R119</text>
<text x="104.9" y="148.5">DNP</text>
<text x="226.5" y="146.8">0 Ω</text>
<text x="54.8" y="153.2">C91</text>
<text x="55.1" y="156">10 uF</text>
<text x="174.2" y="155.2">R121</text>
<text x="179.5" y="156">DNP</text>
<text x="226.5" y="154.3">0 Ω</text>
<text x="226.5" y="150.3">R120</text>
<text x="55.1" y="158.5">50.0 V</text>
<text x="99.6" y="160.2">R122</text>
<text x="104.9" y="161">DNP</text>
<text x="172" y="161">Self test Node</text>
<text x="67.3" y="165.7">C93</text>
<text x="82.2" y="165.7">100 nF</text>
<text x="82.2" y="163.2">C92</text>
<text x="67.5" y="168.4">10 uF</text>
<text x="67.5" y="170.9">50.0 V</text>
<text x="122.3" y="168.4">Maxim Integrated MAX11311GTJ+</text>
<text x="191.7" y="173.1">100 nF</text>
<text x="191.7" y="170.6">C94</text>
<text x="214.1" y="170.6">C95</text>
<text x="214.3" y="173.4">1.00 µF</text>
<text x="229" y="173.1">C98</text>
<text x="238.9" y="173.1">100 nF</text>
<text x="238.9" y="170.6">C96</text>
<text x="251.4" y="173.1">C99</text>
<text x="261.3" y="170.6">C97</text>
<text x="261.6" y="173.4">1.00 µF</text>
<text x="229.2" y="175.9">1.00 µF</text>
<text x="251.4" y="175.6">100 nF</text>
<text x="209.3" y="200.8">a44</text>
<text x="261.6" y="200.8">03</text>
</g>
<g font-size="1.8">
<text x="153.4" y="189.2">DISCLAIMER: This design is</text>
<text x="153.4" y="191.2">provided &quot;as is&quot; for reference</text>
<text x="153.4" y="193.2">purposes only, without warranty of</text>
<text x="153.4" y="195.2">any kind, express or implied. Sistemi</text>
<text x="153.4" y="197.1">assumes no liability for any damages</text>
<text x="153.4" y="199.1">arising from the use of this design.</text>
<text x="153.4" y="201.1">Verify all component values, ratings</text>
<text x="153.4" y="203.1">and connections before fabrication.</text>
</g>
</svg>
